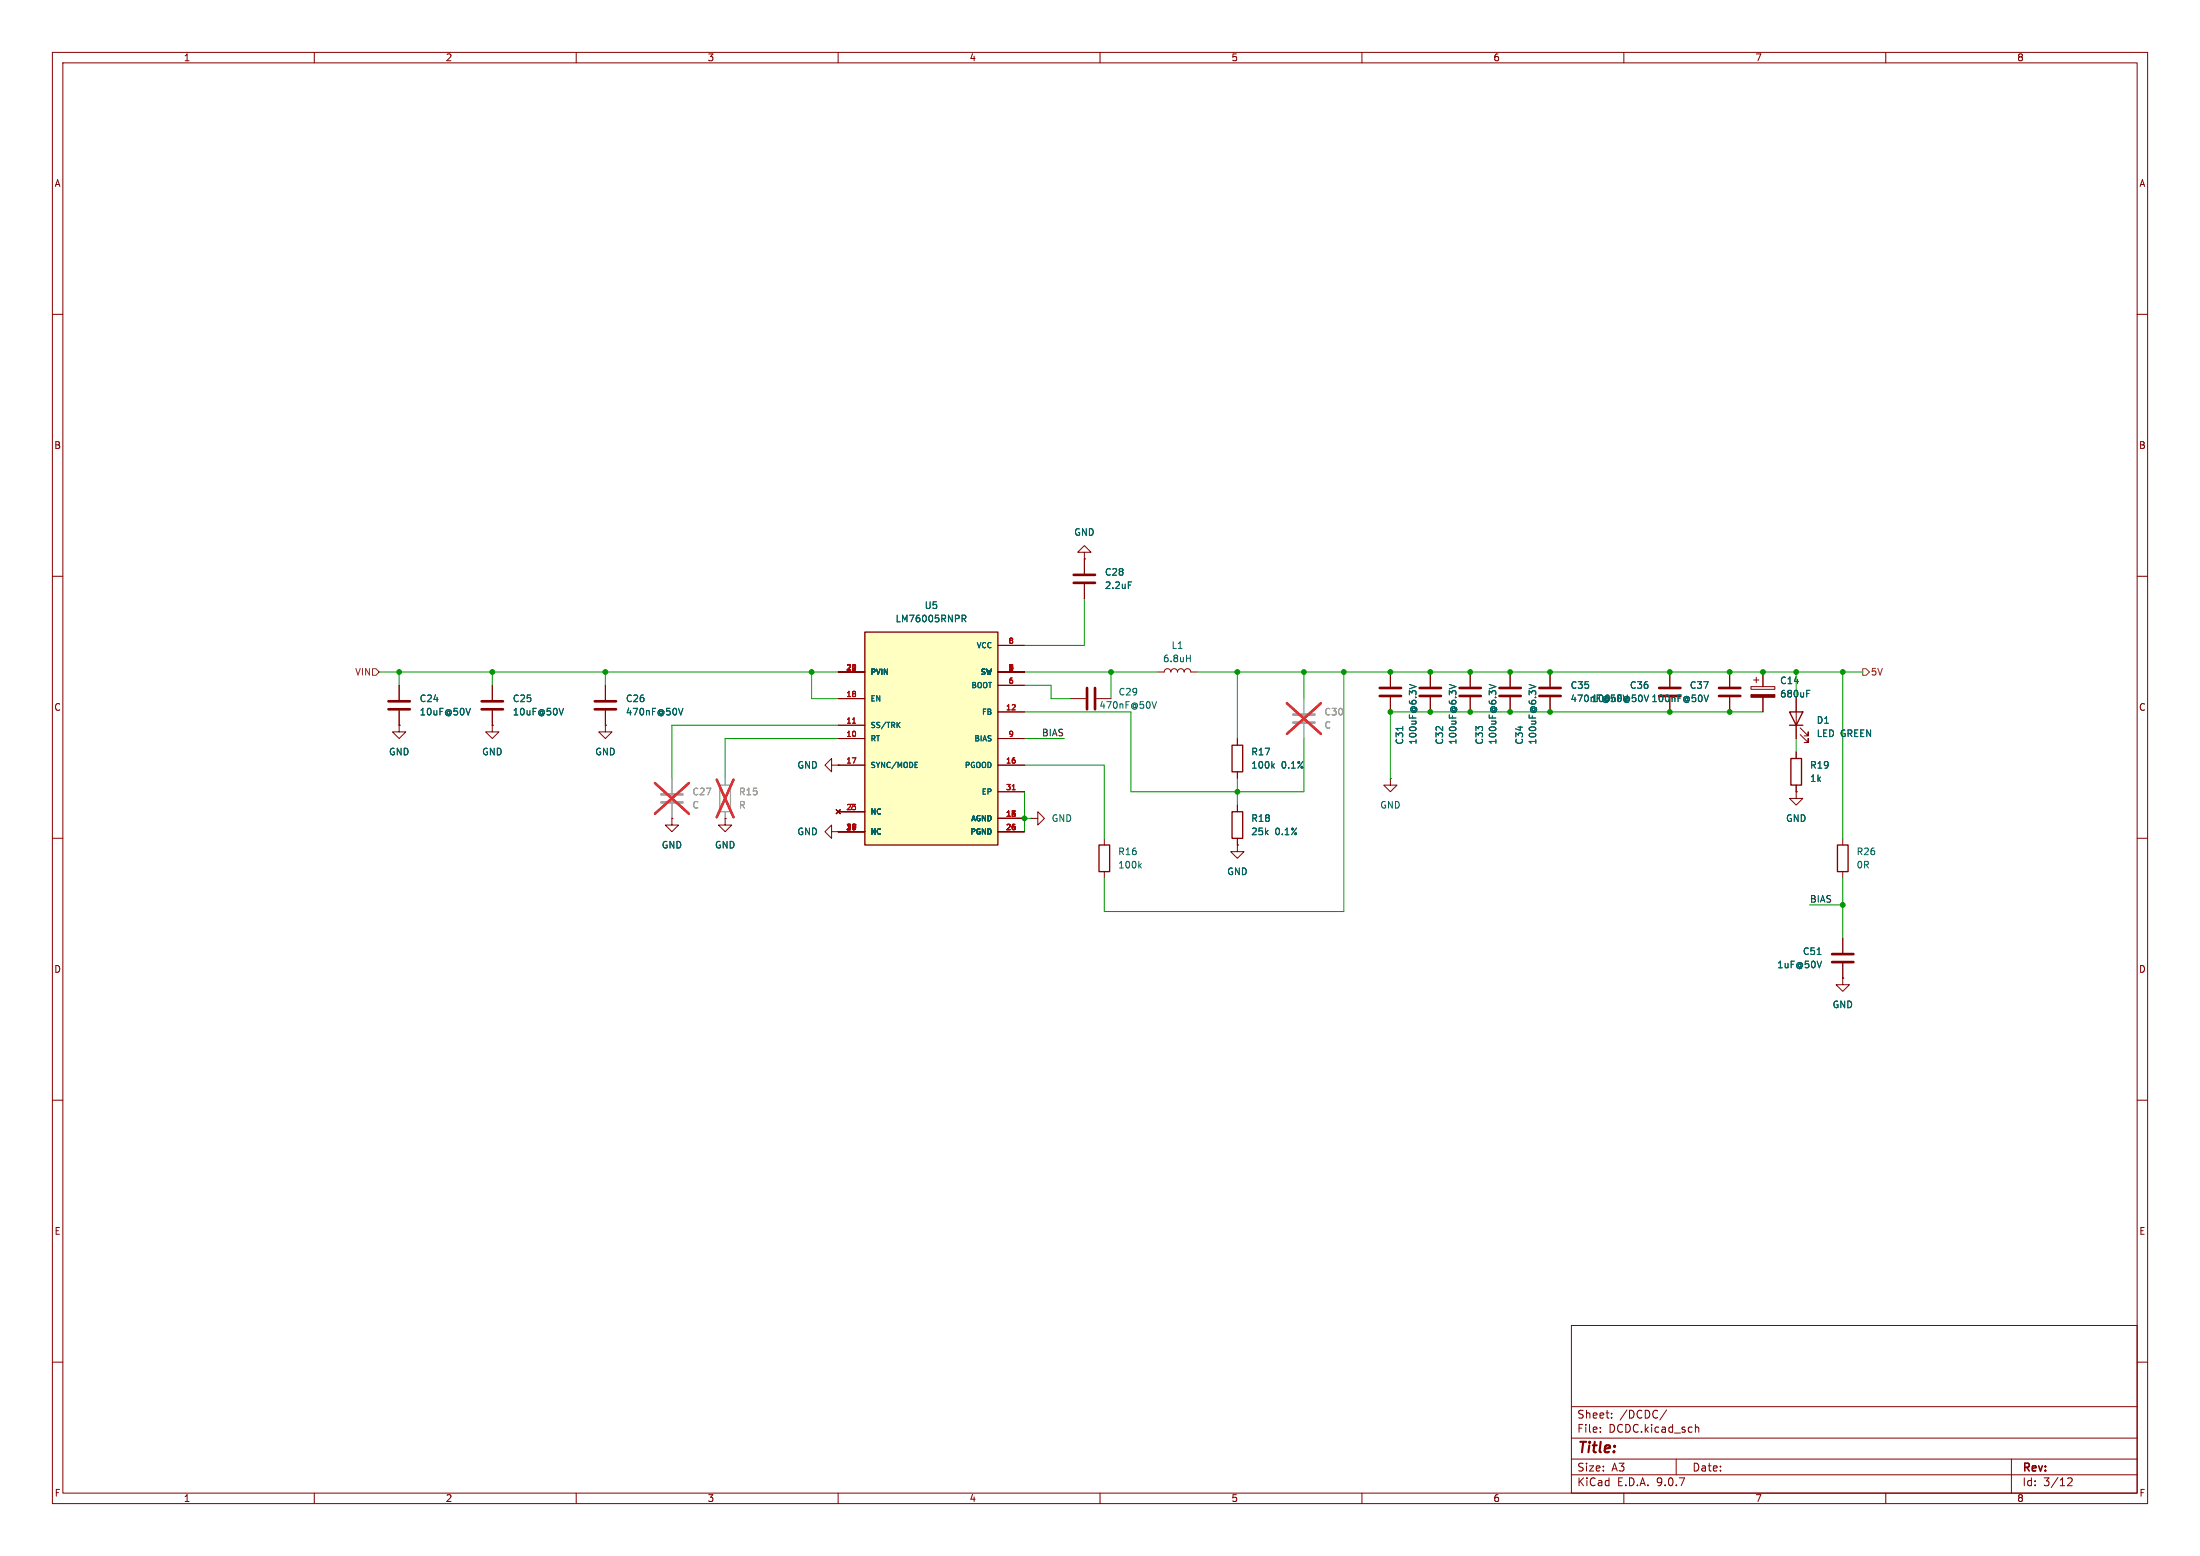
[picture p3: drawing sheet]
<svg xmlns="http://www.w3.org/2000/svg" width="420mm" height="297mm" viewBox="0 0 420 297" stroke-linecap="round" stroke-linejoin="round" font-family="sans-serif">
<g fill="none" stroke="#840000" stroke-width=".19">
<path d="M10 10h400v277h-400zM12 12h396v273h-396zM60 10v2M110 10v2M160 10v2M210 10v2M260 10v2M310 10v2M360 10v2M10 60h2M408 60h2M10 110h2"/>
<path d="M408 110h2M94 138.4v1.3h1.2l-1.2 1.3-1.3-1.3h1.3M94 138.4h.1M94 130.8v2.8M94 135.6v2.8M115.6 138.4v1.3h1.2l-1.2 1.3-1.3-1.3h1.3M115.6 138.4h.1M115.6 130.8v2.8M115.6 135.6v2.8M204.5 133.4h2.8M209.3 133.4h2.8M221 128.3h1.2a.64 .64 0 0 1 .7-.7 .64 .64 0 0 1 .6 .7 .64 .64 0 0 1 .7-.7 .64 .64 0 0 1 .6 .7 .64 .64 0 0 1 .6-.7 .64 .64 0 0 1 .7 .7 .64 .64 0 0 1 .6-.7 .64 .64 0 0 1 .6 .7h1.3"/>
<path d="M334.3 131.1h4.5v.5h-4.5zM334.8 129.8h1M335.3 129.3v1M336.5 128.3v2.8M336.5 133.1v2.8M10 160h2M138.4 156.2v1.3h1.3l-1.3 1.3-1.2-1.3h1.2M138.4 156.2h.1M196.8 156.2h1.3v-1.3l1.3 1.3-1.3 1.3v-1.3M196.8 156.2h.1M265.4 148.6v1.3h1.3l-1.3 1.2-1.2-1.2h1.2M265.4 148.6h.1"/>
<path d="M342.9 151.1v1.3h1.3l-1.3 1.3-1.3-1.3h1.3M342.9 151.1h.1M342.9 143.5v1.3M342.9 149.9v1.2M408 160h2M210.8 160v1.3M210.8 166.4v1.2M10 210h2M408 210h2M300 253h108v32h-108zM10 260h2M300 278.5h108"/>
<path d="M300 274.5h108M300 268.5h108M305.5 273.2v.2M305.5 272.5v.1M307.7 270.5v.2M307.7 269.8v.1M318.2 269.1l-1.3 1.9M320 278.5v3M323.7 271.9v1.5M323.7 272.5l.2-.1 .3 .1 .1 .9M384 278.5v6.5M408 260h2"/>
<path d="M60 285v2M110 285v2M160 285v2M210 285v2M260 285v2M300 281.5h108M310 285v2M360 285v2M394.7 282.2l.6-.1 .2 .1 .1 .3-.9 1.1h.9"/>
</g>
<path d="M334.3 132.6h4.5v.5h-4.5z" fill="#840000" stroke="#840000" stroke-width=".19"/>
<path d="M107.6 135.2l-.4 1.3M129.5 135.2l.5 1.3 .4-1.3M219.9 133.9l.5 1.3 .4-1.3M226.5 125.6h.7M227.2 125v1.3M344.9 132.4h.4M344.9 131.8h.6M217.5 165.2l.4 .5M217.9 164.8l-.5 .5" fill="none" stroke="#006464" stroke-width=".19"/>
<path d="M341.9 144.8h2v5.1h-2zM209.8 161.3h2v5.1h-2z" fill="none" stroke="#840000" stroke-width=".25"/>
<path d="M91.9 133.9h4.1M91.9 135.4h4.1M113.5 133.9h4.1M113.5 135.4h4.1M207.5 131.3v4.1M209 131.3v4.1" fill="none" stroke="#840000" stroke-width=".51"/>
<path d="M165.1 120.7h25.4v40.6h-25.4z" fill="#ffffc2"/>
<path d="M165.1 120.7h25.4v40.6h-25.4zM341.6 135.9h2.6l-1.3 2.5zM341.6 138.4h2.6M235.2 154.9h2v5.1h-2zM235.2 142.2h2v5.1h-2zM350.8 161.3h2v5.1h-2z" fill="none" stroke="#840000" stroke-width=".25"/>
<g fill="none" stroke="#840000" stroke-width=".19">
<path d="M207 105.4h1.3l-1.3-1.3-1.3 1.3h1.3v1.3M207 106.7h.1M207 106.7v2.8M207 111.5v2.8M76.2 138.4v1.3h1.3l-1.3 1.3-1.3-1.3h1.3M76.2 138.4h.1M76.2 130.8v2.8M76.2 135.6v2.8M94 138.4h.1M94 130.8v2.8M94 135.6v2.8M115.6 138.4h.1"/>
<path d="M115.6 130.8v2.8M115.6 135.6v2.8M160 128.3h5.1M160 133.4h5.1M160 138.4h5.1M190.5 128.3h5.1M190.5 123.2h5.1M190.5 130.8h5.1M190.5 135.9h5.1M265.4 128.3v2.8M265.4 133.1v2.8M273 128.3v2.8"/>
<path d="M273 133.1v2.8M280.7 128.3v2.8M280.7 133.1v2.8M288.3 128.3v2.8M288.3 133.1v2.8M295.9 128.3v2.8M295.9 133.1v2.8M318.8 128.3v2.8M318.8 133.1v2.8M330.2 128.3v2.8M330.2 133.1v2.8M336.5 128.3v2.8"/>
<path d="M336.5 133.1v2.8M342.9 133.4v7.6M343.7 138.9l1.5 1.6v-.8v.8h-.8M128.3 156.2v1.3h1.2l-1.2 1.3-1.3-1.3h1.3M128.3 156.2h.1M138.4 156.2h.1M158.7 146.1v-1.3l-1.2 1.3 1.2 1.2v-1.2h1.3M158.7 158.8v-1.3l-1.2 1.3 1.2 1.2v-1.2h1.3M159.6 154.6l.8 .7M160 146.1h.1M160 158.8h.1M160 141h5.1"/>
<path d="M160 146.1h5.1M160 154.9h5.1M160 158.8h5.1M160.4 154.6l-.8 .7M190.5 141h5.1M190.5 146.1h5.1M190.5 151.1h5.1M190.5 156.2h5.1M190.5 158.8h5.1M236.2 141v1.2M236.2 147.3v1.3M236.2 153.7v1.2"/>
<path d="M342.9 151.1h.1M342.9 143.5v1.3M342.9 149.9v1.2M343.7 140.2l1.5 1.5v-.7v.7h-.8M236.2 161.3v1.3h1.3l-1.3 1.2-1.3-1.2h1.3M236.2 161.3h.1M236.2 160v1.3M351.8 160v1.3M351.8 166.4v1.2M351.8 179.1v2.8M351.8 186.7v1.3h1.3l-1.3 1.2-1.3-1.2h1.3M351.8 186.7h.1"/>
<path d="M351.8 183.9v2.8"/>
</g>
<g fill="none" stroke="#006464" stroke-width=".19">
<path d="M183.7 117.4h.4l.3 .3-.1 .3-.6 .1M184 118.1l.4 .6M215.4 111.1h.6M89.8 135.2l-.4 1.3M107.6 135.2l-.4 1.3M129.5 135.2l.5 1.3 .4-1.3M171.4 138.3l.4 .6M171.8 137.9l-.6 .6M267.8 138.7v.7M269.1 130.6l1.2 .5-1.2 .4M276.7 130.6l1.2 .5-1.2 .4M284.3 130.6l1.3 .5-1.3 .4"/>
<path d="M291.9 130.6l1.3 .5-1.3 .4M313.9 132.7l.4 1.2 .4-1.2M325.3 132.7l.4 1.2 .5-1.2M344.9 132.4h.4M344.9 131.8h.6M174.7 146.5h.5M174.7 145.5h.5M242.9 146.1l.4 .5M243.3 145.8l-.5 .5M346.9 182.2h.7"/>
</g>
<path d="M162.8 138h.5M193.2 150.7h.6" fill="none" stroke="#a90000" stroke-width=".19"/>
<g fill="none" stroke="#840000" stroke-width=".51">
<path d="M205 109.7h4M205 111.3h4M74.2 133.9h4M74.2 135.4h4M263.4 131.3h4.1M263.4 132.8h4.1M271 131.3h4.1M271 132.8h4.1M278.6 131.3h4.1M278.6 132.8h4.1M286.3 131.3h4M286.3 132.8h4"/>
<path d="M293.9 131.3h4M293.9 132.8h4M316.7 131.3h4.1M316.7 132.8h4.1M328.2 131.3h4M328.2 132.8h4M349.8 183.6h4M349.8 182.1h4"/>
</g>
<path d="M246.9 136.4h4.1M246.9 137.9h4.1M126.2 151.6h4.1M126.2 153.2h4.1" fill="none" stroke="#9c9b98" stroke-width=".51"/>
<path d="M248.9 133.4v2.7M248.9 138.2v2.8M128.3 148.6v2.8M128.3 153.4v2.8M138.4 148.6v1.3M138.4 154.9v1.3" fill="none" stroke="#9c9b98" stroke-width=".19"/>
<path d="M245.7 134.2l6.5 5.9M252.2 134.2l-6.5 5.9M125 149.5l6.5 5.8M131.5 149.5l-6.5 5.8M136.8 148.8l3.2 7.2M140 148.8l-3.2 7.2" fill="none" stroke="#e12e31" stroke-width=".46"/>
<path d="M137.4 149.9h2v5h-2z" fill="none" stroke="#9c9b98" stroke-width=".25"/>
<path d="M71.1 127.6h.7l.6 .7-.6 .6h-.7zM355.6 127.6h.6l.7 .7-.7 .6h-.6z" fill="none" stroke="#725600" stroke-width=".19"/>
<g fill="none" stroke="#009600" stroke-width=".19">
<path d="M207 114.3v8.9h-11.4M72.4 128.3h87.6M76.2 128.3v2.5M94 128.3v2.5M115.6 128.3v2.5M154.9 128.3v5.1h5.1M160 138.4h-31.7v10.2M195.6 135.9h20.3v15.2h33v-10.1M195.6 128.3h25.4M195.6 130.8h5.1v2.6h3.8M212.1 128.3v5.1M228.6 128.3h127"/>
<path d="M236.2 128.3v12.7M248.9 128.3v5.1M256.5 128.3v45.7h-45.7v-6.4M336.5 135.9h-71.1v12.7M342.9 128.3v5.1M351.8 128.3v31.7M160 141h-21.6v7.6M195.6 141h7.6M195.6 146.1h15.2v13.9M195.6 156.2h1.2M195.6 151.1v7.7M236.2 148.6v5.1"/>
<path d="M342.9 141v2.5M345.4 172.7h6.4M351.8 167.6v11.5"/>
</g>
<g fill="#009600" stroke="#009600" stroke-width=".19">
<circle cx="351.8" cy="128.3" r=".46"/>
<circle cx="342.9" cy="128.3" r=".46"/>
<circle cx="336.5" cy="128.3" r=".46"/>
<circle cx="295.9" cy="135.9" r=".46"/>
<circle cx="295.9" cy="128.3" r=".46"/>
<circle cx="351.8" cy="172.7" r=".46"/>
<circle cx="318.8" cy="135.9" r=".46"/>
<circle cx="318.8" cy="128.3" r=".46"/>
<circle cx="330.2" cy="128.3" r=".46"/>
<circle cx="288.3" cy="135.9" r=".46"/>
<circle cx="288.3" cy="128.3" r=".46"/>
<circle cx="330.2" cy="135.9" r=".46"/>
<circle cx="212.1" cy="128.3" r=".46"/>
<circle cx="236.2" cy="151.1" r=".46"/>
<circle cx="236.2" cy="128.3" r=".46"/>
<circle cx="195.6" cy="156.2" r=".46"/>
<circle cx="280.7" cy="135.9" r=".46"/>
<circle cx="280.7" cy="128.3" r=".46"/>
<circle cx="273" cy="128.3" r=".46"/>
<circle cx="256.5" cy="128.3" r=".46"/>
<circle cx="265.4" cy="128.3" r=".46"/>
<circle cx="248.9" cy="128.3" r=".46"/>
<circle cx="273" cy="135.9" r=".46"/>
<circle cx="265.4" cy="135.9" r=".46"/>
<circle cx="115.6" cy="128.3" r=".46"/>
<circle cx="154.9" cy="128.3" r=".46"/>
<circle cx="76.2" cy="128.3" r=".46"/>
<circle cx="94" cy="128.3" r=".46"/>
</g>
<text font-size="2.8" fill="#840000" x="301" y="277.9">Title:</text>
<g font-size="2.1" fill="#840000">
<text x="301" y="273.7">File:</text>
<text x="301" y="271">Sheet:</text>
<text x="307.1" y="273.7">DCDC.kicad_sch</text>
<text x="309.2" y="271">/DCDC/</text>
<text x="301" y="281.1">Size:</text>
<text x="307.6" y="281.1">A3</text>
<text x="323" y="281.1">Date:</text>
<text x="386" y="281.3">Rev:</text>
<text x="301" y="283.9">KiCad</text>
<text x="308.7" y="283.9">E.D.A.</text>
<text x="316.3" y="283.9">9.0.7</text>
<text x="386" y="283.9">Id:</text>
<text x="390.1" y="283.9">3/12</text>
</g>
<g font-size="1.8" fill="#840000">
<text x="35" y="11.9">1</text>
<text x="85" y="11.9">2</text>
<text x="135" y="11.9">3</text>
<text x="185" y="11.9">4</text>
<text x="235" y="11.9">5</text>
<text x="285" y="11.9">6</text>
<text x="335" y="11.9">7</text>
<text x="385" y="11.9">8</text>
<text x="10.3" y="35.9">A</text>
<text x="408.3" y="35.9">A</text>
<text x="10.3" y="85.9">B</text>
<text x="408.2" y="85.9">B</text>
<text x="10.3" y="135.9">C</text>
<text x="408.2" y="135.9">C</text>
<text x="10.3" y="185.9">D</text>
<text x="408.2" y="185.9">D</text>
<text x="10.3" y="235.9">E</text>
<text x="408.3" y="235.9">E</text>
<text x="10.3" y="285.9">F</text>
<text x="35" y="286.9">1</text>
<text x="85" y="286.9">2</text>
<text x="135" y="286.9">3</text>
<text x="185" y="286.9">4</text>
<text x="235" y="286.9">5</text>
<text x="285" y="286.9">6</text>
<text x="335" y="286.9">7</text>
<text x="385" y="286.9">8</text>
<text x="408.3" y="285.9">F</text>
</g>
<g font-size="1.8" fill="#006464">
<text x="205" y="102.5">GND</text>
<text x="210.8" y="110.1">C28</text>
<text x="210.8" y="112.6">2.2uF</text>
<text x="170.9" y="119">LM76005RNPR</text>
<text x="176.4" y="116.4">U5</text>
<text x="223.6" y="124.1">L1</text>
<text x="221.9" y="126.6">6.8uH</text>
<text x="299.7" y="131.7">C35</text>
<text x="311.1" y="131.7">C36</text>
<text x="322.5" y="131.7">C37</text>
<text x="339.7" y="130.8">C14</text>
<text x="80" y="136.8">10uF@50V</text>
<text x="80" y="134.2">C24</text>
<text x="97.8" y="136.8">10uF@50V</text>
<text x="97.8" y="134.2">C25</text>
<text x="119.4" y="134.2">C26</text>
<text x="119.4" y="136.8">470nF@50V</text>
<text x="209.8" y="135.5">470nF@50V</text>
<text x="213.4" y="132.9">C29</text>
<text x="299.7" y="134.2">470nF@50V</text>
<text x="303.7" y="134.2">100nF@50V</text>
<text x="315.2" y="134.2">100nF@50V</text>
<text x="339.7" y="133.3">680uF</text>
<text x="268.1" y="142.2" transform="rotate(-90 268.1 142.2)">C31</text>
<text x="270.6" y="142.2" transform="rotate(-90 270.6 142.2)">100uF@6.3V</text>
<text x="275.7" y="142.2" transform="rotate(-90 275.7 142.2)">C32</text>
<text x="278.2" y="142.2" transform="rotate(-90 278.2 142.2)">100uF@6.3V</text>
<text x="283.3" y="142.2" transform="rotate(-90 283.3 142.2)">C33</text>
<text x="285.9" y="142.2" transform="rotate(-90 285.9 142.2)">100uF@6.3V</text>
<text x="290.9" y="142.2" transform="rotate(-90 290.9 142.2)">C34</text>
<text x="293.5" y="142.2" transform="rotate(-90 293.5 142.2)">100uF@6.3V</text>
<text x="346.7" y="138.3">D1</text>
<text x="346.7" y="140.9">LED GREEN</text>
<text x="74.2" y="144.4">GND</text>
<text x="91.9" y="144.4">GND</text>
<text x="113.5" y="144.4">GND</text>
<text x="152.1" y="146.9">GND</text>
<text x="238.8" y="144.4">R17</text>
<text x="238.8" y="146.9">100k</text>
<text x="244.6" y="146.9">0.1%</text>
<text x="345.4" y="146.9">R19</text>
<text x="345.4" y="149.5">1k</text>
<text x="263.4" y="154.5">GND</text>
<text x="152.1" y="159.6">GND</text>
<text x="200.7" y="157.1">GND</text>
<text x="238.8" y="159.6">25k</text>
<text x="238.8" y="157.1">R18</text>
<text x="243.4" y="159.6">0.1%</text>
<text x="340.9" y="157.1">GND</text>
<text x="126.2" y="162.2">GND</text>
<text x="136.4" y="162.2">GND</text>
<text x="213.4" y="163.4">R16</text>
<text x="213.4" y="166">100k</text>
<text x="234.2" y="167.2">GND</text>
<text x="354.3" y="166">0R</text>
<text x="354.3" y="163.4">R26</text>
<text x="339.2" y="185">1uF@50V</text>
<text x="344.1" y="182.5">C51</text>
<text x="349.8" y="192.6">GND</text>
</g>
<g font-size="1.8" fill="#725600">
<text x="67.7" y="129.1">VIN</text>
<text x="357.1" y="129.1">5V</text>
</g>
<g font-size="1.8" fill="#939391">
<text x="252.7" y="136.8">C30</text>
<text x="252.7" y="139.3">C</text>
<text x="132.1" y="152">C27</text>
<text x="132.1" y="154.5">C</text>
<text x="141" y="152">R15</text>
<text x="141" y="154.5">R</text>
</g>
<g font-size="1.8" fill="#0f0f0f">
<text x="198.8" y="140.6">BIAS</text>
<text x="345.4" y="172.4">BIAS</text>
</g>
<g font-size="1.4" fill="#006464">
<text x="186.3" y="123.9">VCC</text>
<text x="166.1" y="129">PVIN</text>
<text x="185.3" y="131.5">BOOT</text>
<text x="187.1" y="129">SW</text>
<text x="166.1" y="134.1">EN</text>
<text x="187.3" y="136.6">FB</text>
<text x="166.1" y="139.2">SS/TRK</text>
<text x="166.1" y="141.7">RT</text>
<text x="185.9" y="141.7">BIAS</text>
<text x="166.1" y="146.8">SYNC/MODE</text>
<text x="184.1" y="146.8">PGOOD</text>
<text x="166.1" y="155.7">NC</text>
<text x="187.3" y="151.9">EP</text>
<text x="166.1" y="159.5">NC</text>
<text x="185.1" y="159.5">PGND</text>
<text x="185.3" y="156.9">AGND</text>
</g>
<g font-size="1.4" fill="#a90000">
<text x="192.4" y="122.9">8</text>
<text x="161.5" y="128">20</text>
<text x="162.3" y="128">1</text>
<text x="162.3" y="128">2</text>
<text x="192.4" y="128">1</text>
<text x="192.4" y="130.6">6</text>
<text x="161.5" y="133.1">18</text>
<text x="191.9" y="135.6">12</text>
<text x="161.5" y="138.2">11</text>
<text x="161.5" y="140.7">10</text>
<text x="192.4" y="140.7">9</text>
<text x="161.5" y="145.8">17</text>
<text x="191.9" y="145.8">16</text>
<text x="161.5" y="154.7">23</text>
<text x="161.9" y="154.7">7</text>
<text x="191.9" y="150.9">31</text>
<text x="191.9" y="156">13</text>
<text x="192.7" y="156">5</text>
<text x="161.5" y="158.5">19</text>
<text x="162.3" y="158.5">8</text>
<text x="191.9" y="158.5">24</text>
<text x="192.7" y="158.5">5</text>
</g>
</svg>
